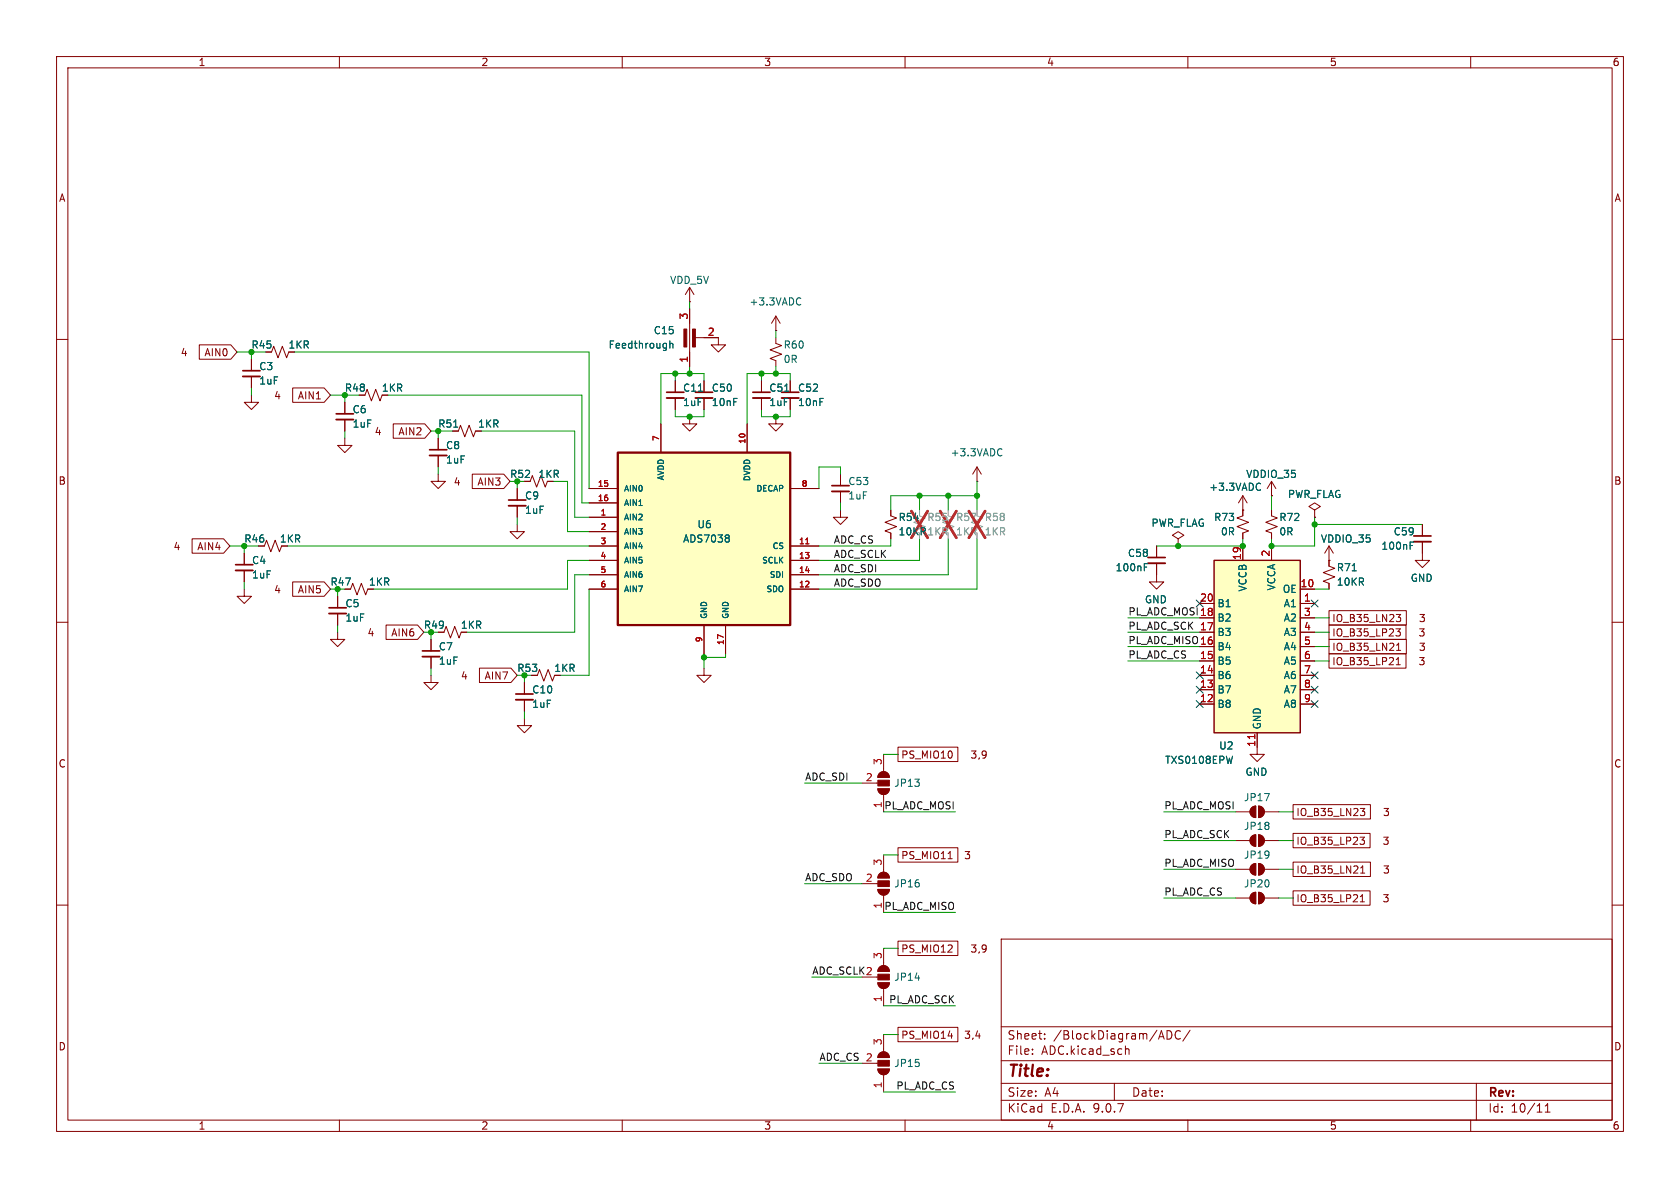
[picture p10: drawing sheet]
<svg xmlns="http://www.w3.org/2000/svg" width="297mm" height="210mm" viewBox="0 0 297 210" stroke-linecap="round" stroke-linejoin="round" font-family="sans-serif">
<g fill="none" stroke="#840000" stroke-width=".18">
<path d="M10 10h277v190h-277zM12 12h273v186h-273zM60 10v2M110 10v2M160 10v2M210 10v2M260 10v2M121.9 53.3h.1M121.9 50.8l-.7 1.3M121.9 50.8l.8 1.3M121.9 50.8v2.5M121.9 54.6v10.2"/>
<path d="M122.7 59.7h4.3v1.3h1.3l-1.3 1.2-1.3-1.2h1.3M137.2 59.7v1l1 .4-2.1 .7 2.1 .8-2.1 .8 1.1 .4v1M137.2 58.4h.1M137.2 55.9v2.5M137.2 55.9l-.8 1.3M137.2 55.9l.7 1.3M10 60h2M44.4 69.9v1.2h1.3l-1.3 1.3-1.2-1.3h1.2M44.4 63.5v2M44.4 66.5v2.1M61 77.5v1.2h1.2l-1.2 1.3-1.3-1.3h1.3M61 71.1v2.1"/>
<path d="M61 74.2v2M64.5 69.9l.4-1.1 .8 2.1 .7-2.1 .8 2.1 .4-1M77.5 77.5v2M80 76.2h1l.4-1 .8 2 .7-2 .8 2 .4-1M119.4 67.3v2M119.4 70.4v2M121.9 73.7v1.2h1.3l-1.3 1.3-1.3-1.3h1.3M124.5 67.3v2M124.5 70.4v2M134.6 67.3v2M134.6 70.4v2M137.2 73.7v1.2h1.2l-1.2 1.3-1.3-1.3h1.3"/>
<path d="M139.7 67.3v2M139.7 70.4v2M285 60h2M43.2 97.8v2M46.7 96.5l.4-1 .8 2 .7-2 .8 2 .4-1M77.5 83.8v1.3h1.2l-1.2 1.3-1.3-1.3h1.3M77.5 80.5v2.1M93.7 85.1l.4-1 .8 2 .7-2 .8 2 .4-1M148.6 90.2v1.2h1.3l-1.3 1.3-1.3-1.3h1.3M148.6 83.8v2.1M148.6 86.9v2M157.5 90.2v1l1 .4-2 .7 2 .8-2 .8 1 .3v1.1"/>
<path d="M172.7 85.1h.1M172.7 82.6l-.7 1.2M172.7 82.6l.8 1.2M172.7 82.6v2.5M204.5 99.6v3.3h-1.3l1.3 1.2 1.2-1.2h-1.2M204.5 96.5v2.1M208.3 95.3l1-.7-1-.6-1 .6 1 .7v1.2M208.3 96.5h.1M219.7 90.2h.1M219.7 87.6v3.6l-1 .4 2 .7-2 .8 2 .8-1 .3v1.1M219.7 87.6l-.8 1.3M219.7 87.6l.8 1.3"/>
<path d="M224.8 87.6h.1M224.8 85.1l.8 1.3M224.8 85.1l-.8 1.3M224.8 85.1v2.5M234.9 99.1h.1M234.9 96.5v3.6l1.1 .4-2.1 .7 2.1 .8-2.1 .7 1 .4v1M234.9 96.5l.8 1.3M234.9 96.5l-.7 1.3M251.5 95.8v3.3h-1.3l1.3 1.2 1.2-1.2h-1.2M251.5 92.7v2M10 110h2M43.2 104.1v1.3h1.2l-1.2 1.3-1.3-1.3h1.3"/>
<path d="M43.2 100.8v2.1M285 110h2M152.4 138.4h2.8M155.2 139.4h2a1.02 1.02 0 0 1-1 1.1 1.02 1.02 0 0 1-1-1.1zM155.5 136.7a1.02 1.02 0 0 1 1.1-.2 1.02 1.02 0 0 1 .6 .9h-2zM156.2 133.4v3M222.2 132.1v1.3h-1.2l1.2 1.2 1.3-1.2h-1.3M152.4 156.2h2.8M155.2 157.2h2a1.02 1.02 0 0 1-1 1 1.02 1.02 0 0 1-1-1zM155.5 154.5a1.02 1.02 0 0 1 1.1-.2 1.02 1.02 0 0 1 .6 .9h-2zM156.2 140.5v3M156.2 151.1v3.1"/>
<path d="M156.2 158.2v3.1M218.4 153.7h2.6M218.4 158.8h2.6M218.4 148.6h2.6M218.4 143.5h2.6M221.3 153l.7-.3v2a1.02 1.02 0 0 1-.9-.6 1.02 1.02 0 0 1 .2-1.1zM221.3 158l.7-.3v2.1a1.02 1.02 0 0 1-.9-.7 1.02 1.02 0 0 1 .2-1.1zM221.3 147.9l.7-.3v2a1.02 1.02 0 0 1-.9-.6 1.02 1.02 0 0 1 .2-1.1zM221.3 142.8l.7-.3v2a1.02 1.02 0 0 1-.9-.6 1.02 1.02 0 0 1 .2-1.1zM222.5 152.7a1.02 1.02 0 0 1 1 1 1.02 1.02 0 0 1-1 1zM222.5 157.7a1.02 1.02 0 0 1 1 1.1 1.02 1.02 0 0 1-1 1zM222.5 147.6a1.02 1.02 0 0 1 1 1 1.02 1.02 0 0 1-1 1z"/>
<path d="M222.5 142.5a1.02 1.02 0 0 1 1 1 1.02 1.02 0 0 1-1 1zM223.5 153.7h2.6M223.5 158.8h2.6M223.5 148.6h2.6M223.5 143.5h2.6M10 160h2M152.4 172.7h2.8M155.2 173.7h2a1.02 1.02 0 0 1-1 1 1.02 1.02 0 0 1-1-1zM155.5 171a1.02 1.02 0 0 1 1.1-.2 1.02 1.02 0 0 1 .6 .9h-2zM156.2 167.6v3.1M156.2 174.8v3M177 166h108v32h-108z"/>
<path d="M285 160h2M60 198v2M110 198v2M152.4 188h2.8M155.2 189h2a1.02 1.02 0 0 1-1 1 1.02 1.02 0 0 1-1-1zM155.5 186.2a1.02 1.02 0 0 1 1.1-.2 1.02 1.02 0 0 1 .6 .9h-2zM156.2 182.9v3M156.2 190v3M160 198v2M177 194.5h108M177 191.5h108M177 187.5h108"/>
<path d="M177 181.5h108M182.5 186.3v.1M182.5 185.5v.1M184.7 183.6v.1M184.7 182.8v.1M197 191.5v3M199 185.5l.2-.1 .3 .1 .1 .9M206.3 182.2a.76 .76 0 0 1 .9 .7 .76 .76 0 0 1-.9 .8zM208.7 182.3a.6 .6 0 0 0-.8 0 .6 .6 0 0 0-.2 .8 .56 .56 0 0 0 .3 .5 .56 .56 0 0 0 .7 0M210 198v2M210.4 182.1l-1.3 2M260 198v2"/>
<path d="M261 191.5v6.5M273.2 196.6h.8M273.2 195.5l.4-.4v1.5"/>
</g>
<path d="M42.9 65.5h3.1M59.4 73.2h3.1M75.9 79.5h3.1M117.9 69.3h3M122.9 69.3h3.1M133.1 69.3h3M138.2 69.3h3M41.7 99.8h3M147.1 85.9h3M202.9 98.6h3.1M249.9 94.7h3.1" fill="none" stroke="#840000" stroke-width=".3"/>
<path d="M42.9 66.5h3.1M59.4 74.2h3.1M117.9 70.4h3M122.9 70.4h3.1M133.1 70.4h3M138.2 70.4h3M75.9 80.5h3.1M147.1 86.9h3M202.9 99.6h3.1M249.9 95.8h3.1M41.7 100.8h3" fill="none" stroke="#840000" stroke-width=".33"/>
<g fill="none" stroke="#006464" stroke-width=".18">
<path d="M141.3 52.6l.3 .2M141.6 53.8l-.3 .1M80.2 75.5h.7M118.4 60.3v1.2M118.4 60.8l.2-.1 .3 .1 .1 .7M123.5 69.2h.7M138.7 69.2h.7M176.9 79.3l.2 .1M177.1 80.5l-.2 .1M202.3 99.6h.6M222.8 85.5h.1M222.9 86.6l-.3 .1"/>
<path d="M249.3 96.4h.4M249.3 95.8h.6M202.3 100.2h.4M239.1 100.9h.7"/>
</g>
<g fill="#840000" stroke="#840000" stroke-width=".18">
<path d="M122.4 58.2h.5v3.1h-.5z"/>
<path d="M120.9 58.2h.5v3.1h-.5z"/>
<path d="M155.2 189h2a1.02 1.02 0 0 1-1 1 1.02 1.02 0 0 1-1-1z"/>
<path d="M155.2 187.5h2v1h-2z"/>
<path d="M155.5 186.2a1.02 1.02 0 0 1 1.1-.2 1.02 1.02 0 0 1 .6 .9h-2z"/>
<path d="M155.2 157.2h2a1.02 1.02 0 0 1-1 1 1.02 1.02 0 0 1-1-1z"/>
<path d="M155.2 155.7h2v1h-2z"/>
<path d="M155.5 154.5a1.02 1.02 0 0 1 1.1-.2 1.02 1.02 0 0 1 .6 .9h-2z"/>
<path d="M155.2 173.7h2a1.02 1.02 0 0 1-1 1 1.02 1.02 0 0 1-1-1z"/>
<path d="M155.2 172.2h2v1h-2z"/>
<path d="M155.5 171a1.02 1.02 0 0 1 1.1-.2 1.02 1.02 0 0 1 .6 .9h-2z"/>
<path d="M155.2 139.4h2a1.02 1.02 0 0 1-1 1.1 1.02 1.02 0 0 1-1-1.1z"/>
<path d="M155.2 137.9h2v1h-2z"/>
<path d="M155.5 136.7a1.02 1.02 0 0 1 1.1-.2 1.02 1.02 0 0 1 .6 .9h-2z"/>
<path d="M221.3 153l.7-.3v2a1.02 1.02 0 0 1-.9-.6 1.02 1.02 0 0 1 .2-1.1z"/>
<path d="M222.5 152.7a1.02 1.02 0 0 1 1 1 1.02 1.02 0 0 1-1 1z"/>
<path d="M221.3 158l.7-.3v2.1a1.02 1.02 0 0 1-.9-.7 1.02 1.02 0 0 1 .2-1.1z"/>
<path d="M222.5 157.7a1.02 1.02 0 0 1 1 1.1 1.02 1.02 0 0 1-1 1z"/>
<path d="M221.3 147.9l.7-.3v2a1.02 1.02 0 0 1-.9-.6 1.02 1.02 0 0 1 .2-1.1z"/>
<path d="M222.5 147.6a1.02 1.02 0 0 1 1 1 1.02 1.02 0 0 1-1 1z"/>
<path d="M221.3 142.8l.7-.3v2a1.02 1.02 0 0 1-.9-.6 1.02 1.02 0 0 1 .2-1.1z"/>
<path d="M222.5 142.5a1.02 1.02 0 0 1 1 1 1.02 1.02 0 0 1-1 1z"/>
</g>
<path d="M162.6 90.2v1l1 .4-2.1 .7 2.1 .8-2.1 .8 1.1 .3M167.6 90.2v1l1.1 .4-2.1 .7 2.1 .8-2.1 .8 1 .3M172.7 90.2v1l1 .4-2 .7 2 .8-2 .8 1 .3" fill="none" stroke="#a1a1a1" stroke-width=".18"/>
<path d="M161.1 90.3l2.9 4.8M164 90.3l-2.9 4.8M166.2 90.3l2.9 4.8M169.1 90.3l-2.9 4.8M171.3 90.3l2.9 4.8M174.2 90.3l-2.9 4.8" fill="none" stroke="#e12e31" stroke-width=".46"/>
<path d="M214.6 99.1h15.3v30.4h-15.3z" fill="#ffffc2"/>
<path d="M214.6 99.1h15.3v30.4h-15.3z" fill="none" stroke="#840000" stroke-width=".25"/>
<g fill="none" stroke="#840000" stroke-width=".18">
<path d="M219.7 96.5v2.6M224.8 90.2v1l1 .4-2 .7 2 .8-2 .8 1 .3v1.1M224.8 96.5v2.6M232.4 90.2l1-.7-1-.6-1 .6 1 .7v1.2M232.4 91.4h.1M212.1 106.7h2.5M212.1 109.2h2.5M212.1 111.8h2.5M212.1 114.3h2.5M212.1 116.8h2.5M212.1 119.4h2.5M229.9 104.1h2.5"/>
<path d="M229.9 106.7h2.5M229.9 109.2h2.5M229.9 111.8h2.5M229.9 114.3h2.5M229.9 116.8h2.5M229.9 119.4h2.5M212.1 121.9h2.5M212.1 124.5h2.5M222.2 129.5v2.6M229.9 121.9h2.5M229.9 124.5h2.5"/>
</g>
<path d="M221.8 129.8v.8" fill="none" stroke="#a90000" stroke-width=".18"/>
<path d="M217.9 133.7l-.3 1.2" fill="none" stroke="#006464" stroke-width=".18"/>
<path d="M109.2 80h30.5v30.5h-30.5z" fill="#ffffc2"/>
<path d="M109.2 80h30.5v30.5h-30.5z" fill="none" stroke="#840000" stroke-width=".41"/>
<g fill="none" stroke="#840000" stroke-width=".18">
<path d="M121.9 54.6v2.6M124.5 59.7h2.5M35.2 61h5.6l1.1 1.2-1.1 1.3h-5.6zM44.4 63.5v2M44.4 66.5v2.1M48 62.2l.4-1 .7 2 .8-2 .8 2 .4-1M51.7 68.6h5.6l1.1 1.3-1.1 1.2h-5.6zM61 71.1v2.1M61 74.2v2M69.5 74.9h5.6l1.1 1.3-1.1 1.3h-5.6zM77.5 77.5v2M80 76.2h1"/>
<path d="M116.8 74.9v5.1M119.4 67.3v2M119.4 70.4v2M121.9 62.2v2.6M124.5 67.3v2M124.5 70.4v2M132.1 74.9v5.1M134.6 67.3v2M134.6 70.4v2M139.7 67.3v2M139.7 70.4v2M34 95.2h5.5l1.1 1.3-1.1 1.3h-5.5z"/>
<path d="M43.2 97.8v2M77.5 80.5v2.1M83.5 83.8h5.6l1.1 1.3-1.1 1.3h-5.6zM91.4 92.7v1.3h1.3l-1.3 1.3-1.2-1.3h1.2M91.4 86.4v2M91.4 89.4v2M104.1 86.4h5.1M104.1 88.9h5.1M104.1 91.4h5.1M104.1 94h5.1M104.1 96.5h5.1M104.1 99.1h5.1"/>
<path d="M139.7 86.4h5.1M139.7 96.5h5.1M139.7 99.1h5.1M157.5 90.2v1M157.5 94.2v1.1M204.5 96.5v2.1M204.5 99.6v2M208.3 96.5h.1M219.7 90.2h.1M219.7 90.2v1M219.7 94.2v1.1M219.7 96.5v2.6"/>
<path d="M224.8 87.6h.1M224.8 90.2v1M224.8 94.2v1.1M224.8 96.5v2.6M232.4 91.4h.1M234.9 99.1h.1M234.9 99.1v1M251.5 92.7v2M251.5 95.8v2M43.2 100.8v2.1M51.7 102.9h5.6l1.1 1.2-1.1 1.3h-5.6zM59.7 111.8v1.2h1.3l-1.3 1.3-1.3-1.3h1.3"/>
<path d="M59.7 105.4v2M59.7 108.5v2M62 104.1l.4-1 .7 2.1 .8-2.1 .7 2.1 .4-1.1M68.3 110.5h5.5l1.1 1.3-1.1 1.2h-5.5zM76.2 119.4v1.3h1.3l-1.3 1.2-1.3-1.2h1.3M76.2 113v2.1M76.2 116.1v2M78.5 111.8l.4-1.1 .7 2.1 .8-2.1 .8 2.1 .3-1M84.8 118.1h5.5l1.1 1.3-1.1 1.3h-5.5zM95 119.4l.4-1 .7 2 .8-2 .8 2 .3-1M104.1 101.6h5.1M104.1 104.1h5.1"/>
<path d="M124.5 118.1v1.3h1.2l-1.2 1.3-1.3-1.3h1.3M124.5 110.5v5.1M128.3 110.5v5.1M139.7 101.6h5.1M139.7 104.1h5.1M212.1 106.7h2.5M212.1 109.2h2.5M212.1 111.8h2.5M212.1 114.3h2.5M212.1 116.8h2.5M212.1 119.4h2.5M229.9 104.1h2.5"/>
<path d="M229.9 106.7h2.5M229.9 109.2h2.5M229.9 111.8h2.5M229.9 114.3h2.5M229.9 116.8h2.5M229.9 119.4h2.5M234.9 107.9h13.7v2.6h-13.7zM234.9 113h13.7v2.6h-13.7zM234.9 115.6h13.7v2.5h-13.7zM234.9 110.5h13.7v2.5h-13.7zM234.9 103.1v1M246.8 111.2h.8l-.5 .4 .4 .2 .1 .4-.3 .2h-.3"/>
<path d="M246.8 108.6h.8l-.4 .5 .4 .1v.4l-.2 .3h-.4M246.8 117.5h.8M246.8 116.6l.4-.4v1.3M246.9 115h.7M246.9 114.1l.4-.4v1.3M92.7 127v1.3h1.3l-1.3 1.2-1.3-1.2h1.3M92.7 120.7v2M92.7 123.7v2M158.7 132.1h10.6v2.5h-10.6zM212.1 121.9h2.5M212.1 124.5h2.5M222.2 129.5v2.6"/>
<path d="M229.9 121.9h2.5M229.9 124.5h2.5M158.7 149.9h10.6v2.5h-10.6zM167.6 151.8h.7M228.6 142.2h13.7v2.6h-13.7zM228.6 147.3h13.6v2.6h-13.6zM228.6 157.5h13.6v2.5h-13.6zM228.6 152.4h13.7v2.5h-13.7zM240.4 148h.8l-.4 .5 .4 .1v.4l-.2 .3h-.4M240.5 142.9h.8l-.5 .5 .4 .1 .1 .4-.3 .3h-.3M240.5 159.4h.7M240.5 158.5l.3-.3v1.2"/>
<path d="M240.5 154.3h.8M240.5 153.4l.4-.3v1.2M158.7 166.4h10.6v2.5h-10.6zM158.7 181.6h10.6v2.6h-10.6z"/>
</g>
<path d="M142.4 96.1h.6M221.8 129.8v.8" fill="none" stroke="#a90000" stroke-width=".18"/>
<g fill="none" stroke="#006464" stroke-width=".18">
<path d="M80.2 75.5h.7M118.4 60.3v1.2M118.4 60.8l.2-.1 .3 .1 .1 .7M123.5 69.2h.7M138.7 69.2h.7M128.7 94.6l.2 .2-.2 .3 .2 .2v.3l-.2 .2M202.3 99.6h.6M222.8 85.5h.1M222.9 86.6l-.3 .1M249.3 96.4h.4M249.3 95.8h.6M202.3 100.2h.4"/>
<path d="M239.1 100.9h.7M217.9 133.7l-.3 1.2"/>
</g>
<path d="M89.9 88.4h3.1M58.2 107.4h3M74.7 115.1h3M91.2 122.7h3" fill="none" stroke="#840000" stroke-width=".3"/>
<path d="M89.9 89.4h3.1M58.2 108.5h3M74.7 116.1h3M91.2 123.7h3" fill="none" stroke="#840000" stroke-width=".33"/>
<g fill="none" stroke="#009600" stroke-width=".18">
<path d="M121.9 53.3v1.3M137.2 58.4v1.3M41.9 62.2h2.5v1.3M44.4 68.6v1.3M52.1 62.2h52v24.2M58.4 69.9h2.6v1.2M61 76.2v1.3M68.6 69.9h34.3v19h1.2M76.2 76.2h1.3v1.3M85.1 76.2h16.5v15.2h2.5M119.4 72.4v1.3h5.1v-1.3M119.4 66v1.3"/>
<path d="M121.9 64.8v1.2M124.5 67.3v-1.3h-7.7v8.9M134.6 72.4v1.3h5.1v-1.3M134.6 66v1.3M137.2 64.8v1.2M139.7 67.3v-1.3h-7.6v8.9M40.6 96.5h2.6v1.3M50.8 96.5h53.3M77.5 82.6v1.2M91.4 85.1v1.3M91.4 91.4v1.3M97.8 85.1h2.5v8.9h3.8"/>
<path d="M104.1 99.1h-3.8v5h-34.3M148.6 83.8v-1.2h-3.8v3.8M148.6 88.9v1.3M157.5 95.3v1.2h-12.7M162.6 87.6v2.6M162.6 95.3v3.8h-17.8M167.6 95.3v6.3h-22.8M167.6 87.6v2.6M172.7 87.6h-15.2v2.6M172.7 85.1v5.1M172.7 95.3v8.8h-27.9M219.7 95.3v1.2h-15.2"/>
<path d="M224.8 87.6v2.6M232.4 91.4v5.1h-7.6v-1.2M232.4 92.7h19.1M43.2 102.9v1.2M59.7 104.1v1.3M59.7 110.5v1.3M76.2 111.8v1.2M76.2 118.1v1.3M92.7 119.4v1.3M104.1 101.6h-2.5v10.2h-19.1M104.1 104.1v15.3h-5M124.5 115.6v2.5"/>
<path d="M128.3 115.6v.6h-3.8M199.4 111.8h12.7M199.4 116.8h12.7M199.4 114.3h12.7M199.4 109.2h12.7M232.4 104.1h2.5M232.4 111.8h2.5M232.4 116.8h2.5M232.4 114.3h2.5M232.4 109.2h2.5M92.7 125.7v1.3M142.2 138.4h10.2"/>
<path d="M156.2 133.4h2.5M142.2 156.2h10.2M156.2 143.5h12.7M156.2 151.1h2.5M205.7 148.6h12.7M205.7 143.5h12.7M205.7 153.7h12.7M205.7 158.8h12.7M226.1 148.6h2.5M226.1 143.5h2.5M226.1 153.7h2.5M226.1 158.8h2.5"/>
<path d="M143.5 172.7h8.9M156.2 177.8h12.7M156.2 167.6h2.5M156.2 161.3h12.7M144.8 188h7.6M156.2 193h12.7M156.2 182.9h2.5"/>
</g>
<g fill="none" stroke="#000084" stroke-width=".18">
<path d="M211.5 106.1l1.2 1.2M211.5 118.8l1.2 1.2M212.7 106.1l-1.2 1.2M212.7 118.8l-1.2 1.2M231.8 106.1l1.2 1.2M231.8 118.8l1.2 1.2M233 106.1l-1.2 1.2M233 118.8l-1.2 1.2M211.5 121.3l1.2 1.2M211.5 123.9l1.2 1.2M212.7 121.3l-1.2 1.2M212.7 123.9l-1.2 1.2"/>
<path d="M231.8 121.3l1.2 1.2M231.8 123.9l1.2 1.2M233 121.3l-1.2 1.2M233 123.9l-1.2 1.2"/>
</g>
<path d="M162.6 90.2v1M167.6 90.2v1M172.7 90.2v1" fill="none" stroke="#a1a1a1" stroke-width=".18"/>
<path d="M161.1 90.3l2.9 4.8M164 90.3l-2.9 4.8M166.2 90.3l2.9 4.8M169.1 90.3l-2.9 4.8M171.3 90.3l2.9 4.8M174.2 90.3l-2.9 4.8" fill="none" stroke="#e12e31" stroke-width=".46"/>
<g fill="#009600" stroke="#009600" stroke-width=".18">
<circle cx="121.9" cy="73.7" r=".46"/>
<circle cx="124.5" cy="116.2" r=".46"/>
<circle cx="76.2" cy="111.8" r=".46"/>
<circle cx="92.7" cy="119.4" r=".46"/>
<circle cx="61" cy="69.9" r=".46"/>
<circle cx="59.7" cy="104.1" r=".46"/>
<circle cx="43.2" cy="96.5" r=".46"/>
<circle cx="44.4" cy="62.2" r=".46"/>
<circle cx="134.6" cy="66" r=".46"/>
<circle cx="137.2" cy="66" r=".46"/>
<circle cx="119.4" cy="66" r=".46"/>
<circle cx="121.9" cy="66" r=".46"/>
<circle cx="91.4" cy="85.1" r=".46"/>
<circle cx="77.5" cy="76.2" r=".46"/>
<circle cx="224.8" cy="96.5" r=".46"/>
<circle cx="232.4" cy="92.7" r=".46"/>
<circle cx="208.3" cy="96.5" r=".46"/>
<circle cx="219.7" cy="96.5" r=".46"/>
<circle cx="137.2" cy="73.7" r=".46"/>
<circle cx="167.6" cy="87.6" r=".46"/>
<circle cx="162.6" cy="87.6" r=".46"/>
<circle cx="172.7" cy="87.6" r=".46"/>
</g>
<text font-size="2.8" fill="#840000" x="178" y="190.9">Title:</text>
<g font-size="2.1" fill="#840000">
<text x="178" y="184">Sheet:</text>
<text x="186.2" y="184">/BlockDiagram/ADC/</text>
<text x="178" y="186.7">File:</text>
<text x="184.1" y="186.7">ADC.kicad_sch</text>
<text x="178" y="196.9">KiCad</text>
<text x="178" y="194.1">Size:</text>
<text x="184.7" y="194.1">A4</text>
<text x="185.7" y="196.9">E.D.A.</text>
<text x="193.3" y="196.9">9.0.7</text>
<text x="200" y="194.1">Date:</text>
<text x="263" y="194.3">Rev:</text>
<text x="263" y="196.9">Id:</text>
<text x="267.1" y="196.9">10/11</text>
</g>
<g font-size="1.8" fill="#840000">
<text x="35" y="11.9">1</text>
<text x="85" y="11.9">2</text>
<text x="135" y="11.9">3</text>
<text x="185" y="11.9">4</text>
<text x="235" y="11.9">5</text>
<text x="285" y="11.9">6</text>
<text x="10.3" y="35.9">A</text>
<text x="285.3" y="35.9">A</text>
<text x="31.8" y="63.2">4</text>
<text x="36" y="63.2">AIN0</text>
<text x="44.4" y="61.8">R45</text>
<text x="50.9" y="61.8">1KR</text>
<text x="48.4" y="70.8">4</text>
<text x="52.6" y="70.8">AIN1</text>
<text x="60.9" y="69.4">R48</text>
<text x="67.4" y="69.4">1KR</text>
<text x="66.1" y="77.2">4</text>
<text x="70.3" y="77.2">AIN2</text>
<text x="84.4" y="75.8">1KR</text>
<text x="10.3" y="85.9">B</text>
<text x="80.1" y="86">4</text>
<text x="84.3" y="86">AIN3</text>
<text x="90.1" y="84.7">R52</text>
<text x="95.1" y="84.7">1KR</text>
<text x="285.3" y="85.9">B</text>
<text x="30.6" y="97.5">4</text>
<text x="34.8" y="97.5">AIN4</text>
<text x="43.1" y="96.1">R46</text>
<text x="49.4" y="96.1">1KR</text>
<text x="48.4" y="105.1">4</text>
<text x="52.6" y="105.1">AIN5</text>
<text x="58.3" y="103.7">R47</text>
<text x="65.1" y="103.7">1KR</text>
<text x="64.9" y="112.7">4</text>
<text x="69.1" y="112.7">AIN6</text>
<text x="74.8" y="111.4">R49</text>
<text x="81.4" y="111.4">1KR</text>
<text x="235.4" y="110.2">IO_B35_LN23</text>
<text x="235.4" y="112.7">IO_B35_LP23</text>
<text x="250.7" y="112.7">3</text>
<text x="250.7" y="110.2">3</text>
<text x="91.3" y="119">R53</text>
<text x="97.9" y="119">1KR</text>
<text x="235.4" y="115.3">IO_B35_LN21</text>
<text x="235.4" y="117.8">IO_B35_LP21</text>
<text x="250.7" y="117.8">3</text>
<text x="250.7" y="115.3">3</text>
<text x="81.4" y="120.3">4</text>
<text x="85.6" y="120.3">AIN7</text>
<text x="10.3" y="135.9">C</text>
<text x="159.2" y="134.3">PS_MIO10</text>
<text x="171.5" y="134.3">3,9</text>
<text x="285.3" y="135.9">C</text>
<text x="229.1" y="144.5">IO_B35_LN23</text>
<text x="229.1" y="149.5">IO_B35_LP23</text>
<text x="244.3" y="149.5">3</text>
<text x="244.4" y="144.5">3</text>
<text x="159.2" y="152.1">PS_MIO11</text>
<text x="170.4" y="152.1">3</text>
<text x="229.1" y="154.6">IO_B35_LN21</text>
<text x="244.4" y="154.6">3</text>
<text x="229.1" y="159.7">IO_B35_LP21</text>
<text x="244.3" y="159.7">3</text>
<text x="159.2" y="168.6">PS_MIO12</text>
<text x="171.5" y="168.6">3,9</text>
<text x="10.3" y="185.9">D</text>
<text x="159.2" y="183.8">PS_MIO14</text>
<text x="170.4" y="183.8">3,4</text>
<text x="285.3" y="185.9">D</text>
<text x="35" y="199.9">1</text>
<text x="85" y="199.9">2</text>
<text x="135" y="199.9">3</text>
<text x="185" y="199.9">4</text>
<text x="235" y="199.9">5</text>
<text x="285" y="199.9">6</text>
</g>
<g font-size="1.8" fill="#006464">
<text x="118.4" y="50.4">VDD_5V</text>
<text x="115.5" y="59.3">C15</text>
<text x="132.4" y="54.2">+3.3VADC</text>
<text x="45.7" y="65.6">C3</text>
<text x="107.5" y="61.8">Feedthrough</text>
<text x="138.4" y="64.4">0R</text>
<text x="138.4" y="61.8">R60</text>
<text x="45.7" y="68.2">1uF</text>
<text x="120.7" y="72">1uF</text>
<text x="120.7" y="69.4">C11</text>
<text x="125.7" y="69.4">C50</text>
<text x="125.7" y="72">10nF</text>
<text x="135.9" y="72">1uF</text>
<text x="135.9" y="69.4">C51</text>
<text x="141" y="69.4">C52</text>
<text x="141" y="72">10nF</text>
<text x="62.2" y="73.3">C6</text>
<text x="62.2" y="75.8">1uF</text>
<text x="77.4" y="75.8">R51</text>
<text x="78.7" y="79.6">C8</text>
<text x="78.7" y="82.1">1uF</text>
<text x="168" y="80.9">+3.3VADC</text>
<text x="92.7" y="88.5">C9</text>
<text x="149.9" y="88.5">1uF</text>
<text x="149.9" y="86">C53</text>
<text x="213.7" y="87">+3.3VADC</text>
<text x="220.2" y="84.7">VDDIO_35</text>
<text x="227.6" y="88.2">PWR_FLAG</text>
<text x="92.7" y="91">1uF</text>
<text x="123.2" y="93.6">U6</text>
<text x="158.8" y="92.3">R54</text>
<text x="158.8" y="94.8">10KR 1KR</text>
<text x="203.5" y="93.3">PWR_FLAG</text>
<text x="214.5" y="92.3">R73</text>
<text x="215.7" y="94.8">0R</text>
<text x="226.1" y="94.8">0R</text>
<text x="226.1" y="92.3">R72</text>
<text x="246.3" y="94.8">C59</text>
<text x="44.5" y="99.9">C4</text>
<text x="120.7" y="96.1">ADS7038</text>
<text x="197.1" y="101.2">100nF</text>
<text x="199.3" y="98.7">C58</text>
<text x="233.4" y="96.1">VDDIO_35</text>
<text x="236.2" y="101.2">R71</text>
<text x="244.1" y="97.4">100nF</text>
<text x="44.5" y="102.5">1uF</text>
<text x="61" y="107.5">C5</text>
<text x="202.3" y="106.9">GND</text>
<text x="215.1" y="107.5">B1</text>
<text x="220.6" y="104.7" transform="rotate(-90 220.6 104.7)">VCCB</text>
<text x="225.7" y="104.5" transform="rotate(-90 225.7 104.5)">VCCA</text>
<text x="226.7" y="105">OE</text>
<text x="226.9" y="107.5">A1</text>
<text x="236.2" y="103.7">10KR</text>
<text x="249.3" y="103">GND</text>
<text x="61" y="110.1">1uF</text>
<text x="215.1" y="110.1">B2</text>
<text x="215.1" y="112.6">B3</text>
<text x="226.9" y="110.1">A2</text>
<text x="226.9" y="112.6">A3</text>
<text x="77.5" y="115.2">C7</text>
<text x="77.5" y="117.7">1uF</text>
<text x="215.1" y="115.2">B4</text>
<text x="215.1" y="117.7">B5</text>
<text x="226.9" y="115.2">A4</text>
<text x="226.9" y="117.7">A5</text>
<text x="94" y="125.3">1uF</text>
<text x="94" y="122.8">C10</text>
<text x="215.1" y="120.2">B6</text>
<text x="215.1" y="122.8">B7</text>
<text x="215.1" y="125.3">B8</text>
<text x="226.9" y="120.2">A6</text>
<text x="226.9" y="122.8">A7</text>
<text x="226.9" y="125.3">A8</text>
<text x="223.1" y="129" transform="rotate(-90 223.1 129)">GND</text>
<text x="205.9" y="135.2">TXS0108EPW</text>
<text x="215.4" y="132.7">U2</text>
<text x="220.1" y="137.3">GND</text>
<text x="158" y="139.3">JP13</text>
<text x="219.8" y="141.8">JP17</text>
<text x="219.8" y="146.9">JP18</text>
<text x="219.8" y="152">JP19</text>
<text x="158" y="157.1">JP16</text>
<text x="219.8" y="157.1">JP20</text>
<text x="158" y="173.6">JP14</text>
<text x="158" y="188.8">JP15</text>
</g>
<g font-size="1.8" fill="#a90000">
<text x="121.7" y="56.6" transform="rotate(-90 121.7 56.6)">3</text>
<text x="125" y="59.4">2</text>
<text x="121.7" y="64.2" transform="rotate(-90 121.7 64.2)">1</text>
<text x="219.5" y="99.1" transform="rotate(-90 219.5 99.1)">19</text>
<text x="224.5" y="98.5" transform="rotate(-90 224.5 98.5)">2</text>
<text x="212" y="106.4">20</text>
<text x="229.8" y="103.9">10</text>
<text x="230.4" y="106.4">1</text>
<text x="212" y="109">18</text>
<text x="212" y="111.5">17</text>
<text x="230.4" y="109">3</text>
<text x="230.4" y="111.5">4</text>
<text x="212" y="116.6">15</text>
<text x="212" y="119.1">14</text>
<text x="212" y="114">16</text>
<text x="230.4" y="114">5</text>
<text x="230.4" y="116.6">6</text>
<text x="230.4" y="119.1">7</text>
<text x="212" y="121.7">13</text>
<text x="212" y="124.2">12</text>
<text x="230.4" y="121.7">8</text>
<text x="230.4" y="124.2">9</text>
<text x="156" y="135.3" transform="rotate(-90 156 135.3)">3</text>
<text x="222" y="132.1" transform="rotate(-90 222 132.1)">11</text>
<text x="153" y="138.2">2</text>
<text x="156" y="142.9" transform="rotate(-90 156 142.9)">1</text>
<text x="153" y="156">2</text>
<text x="156" y="153.1" transform="rotate(-90 156 153.1)">3</text>
<text x="156" y="160.7" transform="rotate(-90 156 160.7)">1</text>
<text x="156" y="169.6" transform="rotate(-90 156 169.6)">3</text>
<text x="156" y="177.2" transform="rotate(-90 156 177.2)">1</text>
<text x="156" y="184.9" transform="rotate(-90 156 184.9)">3</text>
<text x="156" y="192.5" transform="rotate(-90 156 192.5)">1</text>
</g>
<g font-size="1.8" fill="#989898">
<text x="163.8" y="92.3">R55</text>
<text x="168.9" y="92.3">R57</text>
<text x="174" y="94.8">1KR</text>
<text x="174" y="92.3">R58</text>
</g>
<text font-size="1.8" fill="#a1a1a1" x="168.9" y="94.8">1KR</text>
<g font-size="1.8" fill="#0f0f0f">
<text x="147.3" y="98.7">ADC_SCLK</text>
<text x="147.3" y="101.3">ADC_SDI</text>
<text x="147.3" y="96.2">ADC_CS</text>
<text x="147.3" y="103.8">ADC_SDO</text>
<text x="199.4" y="108.9">PL_ADC_MOSI18</text>
<text x="199.4" y="114">PL_ADC_MISO16</text>
<text x="199.4" y="111.4">PL_ADC_SCK 17</text>
<text x="199.4" y="116.5">PL_ADC_CS</text>
<text x="142.2" y="138.1">ADC_SDI</text>
<text x="156.2" y="143.2">PL_ADC_MOSI</text>
<text x="205.7" y="143.2">PL_ADC_MOSI</text>
<text x="205.7" y="148.2">PL_ADC_SCK</text>
<text x="142.2" y="155.9">ADC_SDO</text>
<text x="205.7" y="153.3">PL_ADC_MISO</text>
<text x="156.2" y="160.9">PL_ADC_MISO</text>
<text x="205.7" y="158.4">PL_ADC_CS</text>
<text x="143.5" y="172.4">ADC_SCLK2</text>
<text x="157.1" y="177.5">PL_ADC_SCK</text>
<text x="144.8" y="187.6">ADC_CS 2</text>
<text x="158.4" y="192.7">PL_ADC_CS</text>
</g>
<g font-size="1.4" fill="#a90000">
<text x="116.6" y="78.1" transform="rotate(-90 116.6 78.1)">7</text>
<text x="131.8" y="78.6" transform="rotate(-90 131.8 78.6)">10</text>
<text x="105.6" y="86.1">15</text>
<text x="105.6" y="88.6">16</text>
<text x="141.6" y="86.1">8</text>
<text x="106.1" y="91.2">1</text>
<text x="106.1" y="93.7">2</text>
<text x="106.1" y="96.3">3</text>
<text x="106.1" y="98.8">4</text>
<text x="106.1" y="101.3">5</text>
<text x="141.1" y="96.3">11</text>
<text x="141.1" y="98.8">13</text>
<text x="141.1" y="101.3">14</text>
<text x="106.1" y="103.9">6</text>
<text x="141.1" y="103.9">12</text>
<text x="124.2" y="113.6" transform="rotate(-90 124.2 113.6)">9</text>
<text x="128" y="114.1" transform="rotate(-90 128 114.1)">17</text>
</g>
<g font-size="1.4" fill="#006464">
<text x="110.2" y="87.1">AIN0</text>
<text x="110.2" y="89.6">AIN1</text>
<text x="117.6" y="85.1" transform="rotate(-90 117.6 85.1)">AVDD</text>
<text x="132.8" y="85.2" transform="rotate(-90 132.8 85.2)">DVDD</text>
<text x="133.6" y="87.1">DECAP</text>
<text x="110.2" y="92.2">AIN2</text>
<text x="110.2" y="94.7">AIN3</text>
<text x="110.2" y="97.3">AIN4</text>
<text x="110.2" y="99.8">AIN5</text>
<text x="134.6" y="99.8">SCLK</text>
<text x="136.4" y="97.3">CS</text>
<text x="110.2" y="102.3">AIN6</text>
<text x="110.2" y="104.9">AIN7</text>
<text x="135.4" y="104.9">SDO</text>
<text x="136" y="102.3">SDI</text>
<text x="125.2" y="109.5" transform="rotate(-90 125.2 109.5)">GND</text>
<text x="129" y="109.5" transform="rotate(-90 129 109.5)">GND</text>
</g>
</svg>
